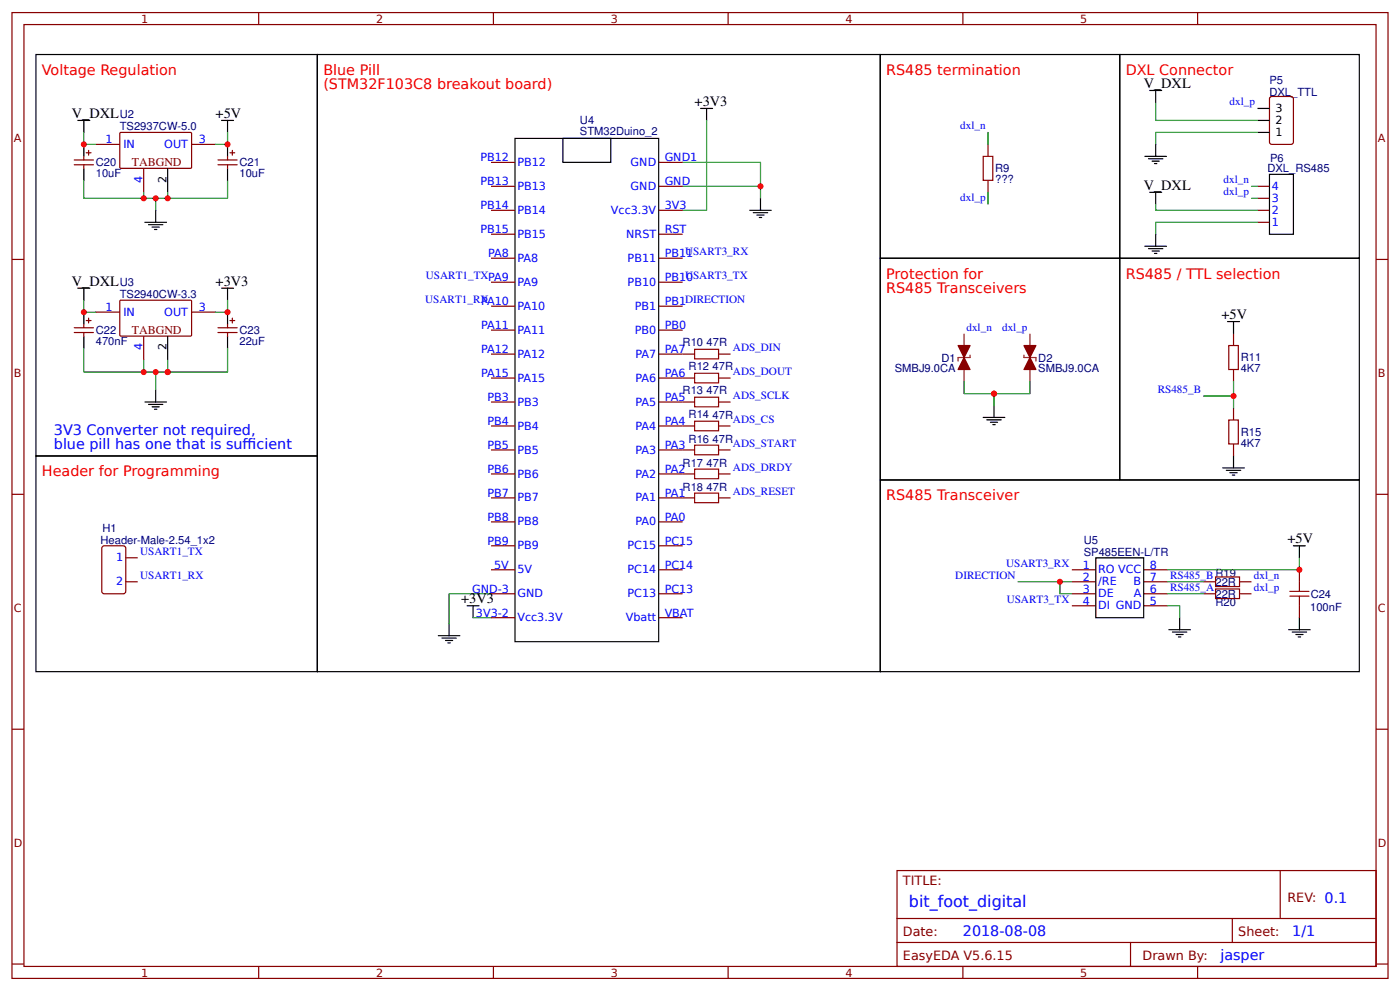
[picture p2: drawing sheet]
<svg xmlns="http://www.w3.org/2000/svg" width="309mm" height="219mm" viewBox="0 0 309 219" stroke-linecap="round" stroke-linejoin="round" font-family="sans-serif">
<g fill="none" stroke="#800" stroke-width=".26">
<path d="M2.6 2.8h304.1v213.2h-304.1zM5.3 5.4h298.7v208h-298.7zM57.1 2.8v2.6M109 2.8v2.6M160.9 2.8v2.6M212.7 2.8v2.6M264.6 2.8v2.6M16.4 35.3h4.2M16.4 36.4h4.2M18.5 34.5v.8M18.5 36.4v.8M19 33.7h1.1"/>
<path d="M19.6 33.2v1.1M21.2 31.9h5.3M26.5 29.4l.2-.2 15.5 .1 .1 .2v7.5l-.2 .2-15.5-.1-.1-.2zM31.7 37.2v5.3M42.3 31.9h5.3M48.2 35.3h4.2M48.2 36.4h4.2M50.3 34.5v.8M50.3 36.4v.8M50.8 33.7h1.1M51.3 33.2v1.1M108.5 35.9h5.3"/>
<path d="M145.5 35.9h5.3M218.3 31.9v2.6M218.3 39.8v2.7M280.5 21.6l.5-.3h4.2l.5 .3 .1 9.8-.3 .4-4.5 .1-.5-.3zM2.6 57.3h2.7M108.5 46.4h5.3M108.5 41.1h5.3M108.5 57h5.3M108.5 51.7h5.3M145.5 46.4h5.3M145.5 41.1h5.3M145.5 57h5.3"/>
<path d="M145.5 51.7h5.3M277.8 49.1h2.7M277.8 46.4h2.7M277.8 43.8h2.7M277.8 41.1h2.7M304 57.3h2.7M16.4 72.4h4.2M16.4 73.4h4.2M18.5 71.6v.8M18.5 73.4v.8M19 70.8h1.1M19.6 70.2v1.1"/>
<path d="M21.2 68.9h5.3M26.6 66.3h15.6l.1 .2v7.6l-.2 .1h-15.5l-.1-.2v-7.5zM31.7 74.2v5.3M42.3 68.9h5.3M48.2 72.4h4.2M48.2 73.4h4.2M50.3 71.6v.8M50.3 73.4v.8M50.8 70.8h1.1M51.3 70.2v1.1M108.5 78.2h5.3M108.5 72.9h5.3"/>
<path d="M108.5 67.6h5.3M108.5 62.3h5.3M145.5 78.2h8M145.5 72.9h5.3M145.5 67.6h5.3M145.5 62.3h5.3M158.7 78.2h2.7M272.5 73.7v2.6M108.5 99.4h5.3M108.5 94.1h5.3M108.5 88.8h5.3M108.5 83.5h5.3"/>
<path d="M145.5 99.4h8M145.5 94.1h8M145.5 88.8h8M145.5 83.5h8M158.7 99.4h2.7M158.7 94.1h2.7M158.7 88.8h2.7M158.7 83.5h2.7M272.5 81.6v2.7M272.5 90.1v2.6M272.5 98v2.7M2.6 109.1h2.7"/>
<path d="M108.5 115.2h5.3M108.5 109.9h5.3M108.5 104.6h5.3M145.5 115.2h5.3M145.5 109.9h8M145.5 104.6h8M158.7 109.9h2.7M158.7 104.6h2.7M304 109.1h2.7M22.8 120.6l4.5-.1 .4 .3 .1 9.8-.3 .4-4.5 .1-.4-.3-.1-9.8zM27.8 128.5h2.6M27.8 123.2h2.6"/>
<path d="M108.5 125.8h5.3M108.5 131.1h5.3M108.5 136.4h5.3M108.5 120.5h5.3M145.5 125.8h5.3M145.5 131.1h5.3M145.5 136.4h5.3M145.5 120.5h5.3M236.8 125.8h5.3M236.8 128.5h5.3M236.8 131.1h5.3M236.8 133.7h5.3"/>
<path d="M252.7 125.8h5.3M252.7 128.5h5.3M252.7 131.1h5.3M252.7 133.7h5.3M265.9 128.5h2.7M265.9 131.1h2.7M273.8 128.5h2.7M273.8 131.1h2.7M287.1 125.8v2.7M287.1 133.7v2.7M2.6 161h2.7M304 161h2.7"/>
<path d="M198.2 192.2h105.8v21.2h-105.8zM282.8 192.2v10.6M2.6 212.9h2.7M57.1 213.4v2.6M109 213.4v2.6M160.9 213.4v2.6M198.2 202.8h105.8M198.2 208.1h105.8M212.7 213.4v2.6M249.8 208.1v5.3M264.6 213.4v2.6M272.3 202.8v5.3"/>
<path d="M304 212.9h2.7"/>
</g>
<g fill="none" stroke="#000" stroke-width=".26">
<path d="M7.9 12h62.2v88.7h-62.2zM70.1 12h124.4v136.3h-124.4zM194.5 12h52.9v45h-52.9zM247.4 12h52.9v45h-52.9zM254 20h2.6M255.3 20v2.6M17.2 26.6h2.6M18.5 26.6v2.6M18.5 31.9v2.6M18.5 37.2v2.6M37 37.2v5.3M48.9 26.6h2.7"/>
<path d="M50.3 26.6v2.6M50.3 31.9v2.6M50.3 37.2v2.6M113.8 30.6h31.7v111.1h-31.7zM124.4 30.6h10.5v5.3h-10.5zM154.8 23.9h2.6M156.1 23.9v2.7M252.9 34.5h4.8M253.7 35.1h3.2M254.5 35.6h1.6M255.1 36.1h.5M255.3 31.9v2.6"/>
<path d="M277.8 26.6h2.7M277.8 23.9h2.7M277.8 29.2h2.7M280.5 38.5h5.3v13.2h-5.3zM32 49.1h4.8M32.8 49.6h3.2M33.6 50.1h1.6M34.1 50.7h.6M34.4 46.4v2.7M165.6 46.4h4.8M166.4 47h3.2M167.2 47.5h1.6"/>
<path d="M167.7 48h.6M168 43.8v2.6M194.5 57h52.9v49h-52.9zM247.4 57h52.9v49h-52.9zM252.9 54.4h4.8M253.7 54.9h3.2M254 42.5h2.6M254.5 55.4h1.6M255.1 56h.5M255.3 42.5v2.6M255.3 51.7v2.7M17.2 63.6h2.6"/>
<path d="M18.5 63.6v2.7M18.5 68.9v2.7M18.5 74.2v2.7M37 74.2v5.3M48.9 63.6h2.7M50.3 63.6v2.7M50.3 68.9v2.7M50.3 74.2v2.7M271.2 71h2.6M272.5 71v2.6M32 88.8h4.8M32.8 89.3h3.2"/>
<path d="M33.6 89.8h1.6M34.1 90.4h.6M34.4 86.1v2.7M217.2 92.2h4.8M218 92.7h3.2M218.8 93.2h1.6M219.3 93.8h.6M219.6 89.5v2.7M7.9 100.7h62.2v47.6h-62.2zM194.5 106h105.8v42.3h-105.8zM270.1 103.3h4.8M270.9 103.8h3.2"/>
<path d="M271.7 104.4h1.6M272.3 104.9h.5M272.5 100.7v2.6M99.2 137.7v2.7M103.2 133.7h2.6M104.5 133.7v2.7M242.1 123.2h10.6v13.2h-10.6zM258.2 139h4.8M259 139.6h3.2M260.6 136.4v2.6M284.7 139h4.8M285.5 139.6h3.2"/>
<path d="M285.8 120.5h2.6M287.1 120.5v2.7M287.1 136.4v2.6M96.8 140.4h4.8M97.6 140.9h3.2M98.4 141.4h1.6M99 141.9h.5M259.8 140.1h1.6M260.3 140.6h.6M286.3 140.1h1.6M286.8 140.6h.5"/>
</g>
<g fill="none" stroke="#080" stroke-width=".26">
<path d="M18.5 29.2v2.7h2.7M18.5 39.8v4h13.2M50.3 29.2v2.7h-2.7M50.3 39.8v4h-13.3M150.8 35.9h17.2v7.9M156.1 26.6v19.8h-5.3M218.3 29.2v2.7M255.3 22.6v4h22.5M277.8 29.2h-22.5v2.7M31.7 42.5v1.3h5.3v-1.3M34.4 43.8v2.6M150.8 41.1h17.2"/>
<path d="M218.3 42.5v2.6M255.3 45.1v1.3h22.5M276.5 41.1h1.3M276.5 43.8h1.3M277.8 49.1h-22.5v2.6M18.5 66.3v2.6h2.7M18.5 76.9v5.3h31.8v-5.3M31.7 79.5v2.7M37 79.5v2.7M50.3 66.3v2.6h-2.7M34.4 82.2v3.9M213 84.3v2.6h14.5v-2.6"/>
<path d="M219.6 86.9v2.7M265.9 87.4h6.6M272.5 84.3v5.8M104.5 136.4h4M108.5 131.1h-9.3v6.6M224.9 128.5h11.9M234.2 128.5v2.6h2.6M258 133.7h2.6v2.7M258 128.5h7.9M258 131.1h7.9M287.1 123.2v2.6h-29.1"/>
</g>
<g fill="none" stroke="#a00000" stroke-width=".26">
<path d="M217.2 34.5h2.1v5.3h-2.1zM153.5 77.1h5.2v2.1h-5.2zM271.5 76.3h2.1v5.3h-2.1zM153.5 82.4h5.2v2.1h-5.2zM153.5 87.7h5.2v2.1h-5.2zM153.5 93h5.2v2.1h-5.2zM153.5 98.3h5.2v2.1h-5.2zM271.5 92.7h2.1v5.3h-2.1zM153.5 103.6h5.2v2.1h-5.2zM153.5 108.9h5.2v2.1h-5.2zM268.6 127.4h5.2v2.1h-5.2zM268.6 130h5.2v2.2h-5.2z"/>
<path d="M285 131.6h4.2M285 130.6h4.2M287.1 128.5v2.1M287.1 131.6v2.1"/>
</g>
<path d="M213 73.7v10.6M214.3 78.4v.5h-2.6v.8M226.2 78.4v.5h2.7v.8M227.5 73.7v10.6" fill="none" stroke="#8d2323" stroke-width=".26"/>
<g fill="#800" stroke="#800" stroke-width=".26">
<path d="M211.7 76.3h2.6l-1.3 2.6z"/>
<path d="M213 78.9l1.3 2.7h-2.6z"/>
<path d="M226.2 76.3h2.7l-1.4 2.6z"/>
<path d="M227.5 78.9l1.4 2.7h-2.7z"/>
</g>
<g fill="#c00">
<circle cx="37" cy="82.2" r=".66"/>
<circle cx="31.8" cy="82.2" r=".66"/>
<circle cx="272.5" cy="87.4" r=".66"/>
<circle cx="287.1" cy="125.8" r=".66"/>
<circle cx="168" cy="41.1" r=".66"/>
<circle cx="219.6" cy="86.9" r=".66"/>
<circle cx="34.4" cy="43.8" r=".66"/>
<circle cx="234.2" cy="128.5" r=".66"/>
<circle cx="31.8" cy="43.8" r=".66"/>
<circle cx="37" cy="43.8" r=".66"/>
<circle cx="18.5" cy="68.9" r=".66"/>
<circle cx="50.3" cy="31.9" r=".66"/>
<circle cx="18.5" cy="31.9" r=".66"/>
<circle cx="34.4" cy="82.2" r=".66"/>
<circle cx="50.3" cy="68.9" r=".66"/>
</g>
<text font-size="3.5" fill="#00f" x="200.8" y="200.2">bit_foot_digital</text>
<g font-size="3.2" fill="#f00">
<text x="9.3" y="16.5">Voltage Regulation</text>
<text x="71.4" y="16.6">Blue Pill</text>
<text x="195.8" y="16.6">RS485 termination</text>
<text x="248.7" y="16.6">DXL Connector</text>
<text x="71.4" y="19.7">(STM32F103C8 breakout board)</text>
<text x="195.8" y="61.6">Protection for</text>
<text x="195.8" y="64.7">RS485 Transceivers</text>
<text x="248.7" y="61.6">RS485 / TTL selection</text>
<text x="9.3" y="105.1">Header for Programming</text>
<text x="195.8" y="110.5">RS485 Transceiver</text>
</g>
<g font-size="3.2">
<text x="153.5" y="23.4">+3V3</text>
<text x="252.7" y="19.4">V_DXL</text>
<text x="15.9" y="26.1">V_DXL</text>
<text x="47.6" y="26.1">+5V</text>
<text x="252.7" y="41.9">V_DXL</text>
<text x="15.9" y="63.1">V_DXL</text>
<text x="47.6" y="63.1">+3V3</text>
<text x="269.9" y="70.5">+5V</text>
<text x="284.4" y="120">+5V</text>
<text x="101.9" y="133.2">+3V3</text>
</g>
<g font-size="3.2" fill="#00f">
<text x="11.9" y="95.9">3V3 Converter not required,</text>
<text x="11.9" y="99.1">blue pill has one that is sufcient</text>
<text x="53.6" y="99.1">f</text>
<text x="53.6" y="99.1">i</text>
<text x="212.7" y="206.8">2018-08-08</text>
<text x="285.5" y="206.8">1/1</text>
<text x="269.6" y="212.1">jasper</text>
</g>
<g font-size="2.8" fill="#800">
<text x="199.5" y="195.4">TITLE:</text>
<text x="284.4" y="199.1">REV: 0.1</text>
<text x="199.5" y="206.8">Date:</text>
<text x="273.6" y="206.8">Sheet:</text>
<text x="199.5" y="212.1">EasyEDA V5.6.15</text>
<text x="252.4" y="212.1">Drawn By:</text>
</g>
<g font-size="2.6" fill="#800">
<text x="29.1" y="36.6">TABGND</text>
<text x="29.1" y="73.7">TABGND</text>
</g>
<g font-size="2.5" fill="#800">
<text x="31.2" y="5">1</text>
<text x="83.1" y="5">2</text>
<text x="134.9" y="5">3</text>
<text x="186.8" y="5">4</text>
<text x="238.7" y="5">5</text>
<text x="3" y="31.4">A</text>
<text x="304.4" y="31.4">A</text>
<text x="3" y="83.2">B</text>
<text x="304.4" y="83.2">B</text>
<text x="3" y="135.1">C</text>
<text x="304.4" y="135.1">C</text>
<text x="3" y="186.9">D</text>
<text x="304.4" y="186.9">D</text>
<text x="31.2" y="215.6">1</text>
<text x="83.1" y="215.6">2</text>
<text x="134.9" y="215.6">3</text>
<text x="186.8" y="215.6">4</text>
<text x="238.7" y="215.6">5</text>
</g>
<g font-size="2.5" fill="#00f">
<text x="271.7" y="23.3">dxl_p</text>
<text x="212.1" y="28.6">dxl_n</text>
<text x="23.3" y="31.6">1</text>
<text x="27.3" y="32.7">IN</text>
<text x="36.3" y="32.7">OUT</text>
<text x="43.9" y="31.6">3</text>
<text x="106.1" y="35.6">PB12</text>
<text x="146.8" y="35.6">GND1</text>
<text x="31.5" y="40.3" transform="rotate(-90 31.5 40.3)">4</text>
<text x="106.1" y="40.9">PB13</text>
<text x="114.3" y="36.6">PB12</text>
<text x="114.3" y="41.9">PB13</text>
<text x="139.3" y="41.9">GND</text>
<text x="139.3" y="36.6">GND</text>
<text x="146.8" y="40.9">GND</text>
<text x="270.3" y="40.5">dxl_n</text>
<text x="281" y="41.9">4</text>
<text x="106.1" y="46.2">PB14</text>
<text x="114.3" y="47.2">PB14</text>
<text x="135" y="47.2">Vcc3.3V</text>
<text x="146.8" y="46.2">3V3</text>
<text x="212.1" y="44.4">dxl_p</text>
<text x="270.3" y="43.1">dxl_p</text>
<text x="281" y="47.2">2</text>
<text x="281" y="44.6">3</text>
<text x="106.1" y="51.5">PB15</text>
<text x="114.3" y="52.5">PB15</text>
<text x="138.4" y="52.5">NRST</text>
<text x="146.8" y="51.5">RST</text>
<text x="281" y="49.9">1</text>
<text x="107.9" y="56.8">PA8</text>
<text x="114.3" y="57.8">PA8</text>
<text x="138.7" y="57.8">PB11</text>
<text x="146.8" y="56.8">PB11</text>
<text x="151.3" y="56.4">USART3_RX</text>
<text x="94.1" y="61.6">USART1_TXPA9</text>
<text x="114.3" y="63.1">PA9</text>
<text x="138.7" y="63.1">PB10</text>
<text x="146.8" y="62">PB10</text>
<text x="151.3" y="61.6">USART3_TX</text>
<text x="23.3" y="68.7">1</text>
<text x="27.3" y="69.7">IN</text>
<text x="36.3" y="69.7">OUT</text>
<text x="43.9" y="68.7">3</text>
<text x="93.9" y="66.9">USART1_RX</text>
<text x="106.3" y="67.3">PA10</text>
<text x="114.3" y="68.4">PA10</text>
<text x="140.2" y="68.4">PB1</text>
<text x="146.8" y="67.3">PB1DIRECTION</text>
<text x="31.5" y="77.4" transform="rotate(-90 31.5 77.4)">4</text>
<text x="106.3" y="72.6">PA11</text>
<text x="106.3" y="77.9">PA12</text>
<text x="114.3" y="73.7">PA11</text>
<text x="140.2" y="73.7">PB0</text>
<text x="146.8" y="77.9">PA7</text>
<text x="146.8" y="72.6">PB0</text>
<text x="161.9" y="77.5">ADS_DIN</text>
<text x="213.5" y="73">dxl_n</text>
<text x="221.4" y="73">dxl_p</text>
<text x="106.3" y="83.2">PA15</text>
<text x="114.3" y="79">PA12</text>
<text x="140.4" y="79">PA7</text>
<text x="146.8" y="83.2">PA6</text>
<text x="161.9" y="82.8">ADS_DOUT</text>
<text x="107.7" y="88.5">PB3</text>
<text x="114.3" y="84.3">PA15</text>
<text x="114.3" y="89.6">PB3</text>
<text x="140.4" y="89.6">PA5</text>
<text x="140.4" y="84.3">PA6</text>
<text x="146.8" y="88.5">PA5</text>
<text x="161.9" y="88.1">ADS_SCLK</text>
<text x="255.8" y="86.8">RS485_B</text>
<text x="107.7" y="93.8">PB4</text>
<text x="114.3" y="94.9">PB4</text>
<text x="140.4" y="94.9">PA4</text>
<text x="146.8" y="93.8">PA4</text>
<text x="161.9" y="93.4">ADS_CS</text>
<text x="107.7" y="99.1">PB5</text>
<text x="114.3" y="100.1">PB5</text>
<text x="140.4" y="100.1">PA3</text>
<text x="146.8" y="99.1">PA3</text>
<text x="161.9" y="98.7">ADS_START</text>
<text x="107.7" y="104.4">PB6</text>
<text x="114.3" y="105.4">PB6</text>
<text x="140.4" y="105.4">PA2</text>
<text x="146.8" y="104.4">PA2</text>
<text x="161.9" y="104">ADS_DRDY</text>
<text x="107.7" y="109.7">PB7</text>
<text x="114.3" y="110.7">PB7</text>
<text x="140.4" y="110.7">PA1</text>
<text x="146.8" y="109.7">PA1</text>
<text x="161.9" y="109.3">ADS_RESET</text>
<text x="107.7" y="115">PB8</text>
<text x="114.3" y="116">PB8</text>
<text x="140.4" y="116">PA0</text>
<text x="146.8" y="115">PA0</text>
<text x="25.7" y="124">1</text>
<text x="31" y="122.5">USART1_TX</text>
<text x="107.7" y="120.3">PB9</text>
<text x="109.2" y="125.5">5V</text>
<text x="114.3" y="121.3">PB9</text>
<text x="138.6" y="121.3">PC15</text>
<text x="146.8" y="125.5">PC14</text>
<text x="146.8" y="120.3">PC15</text>
<text x="222.3" y="125.1">USART3_RX</text>
<text x="239.2" y="125.5">1</text>
<text x="254" y="125.5">8</text>
<text x="25.7" y="129.2">2</text>
<text x="31" y="127.8">USART1_RX</text>
<text x="104.3" y="130.8">GND-3</text>
<text x="114.3" y="126.6">5V</text>
<text x="114.3" y="131.9">GND</text>
<text x="138.6" y="131.9">PC13</text>
<text x="138.6" y="126.6">PC14</text>
<text x="146.8" y="130.8">PC13</text>
<text x="211" y="127.8">DIRECTION</text>
<text x="239.2" y="128.2">2</text>
<text x="239.2" y="130.8">3</text>
<text x="242.6" y="126.6">RO VCC</text>
<text x="242.6" y="129.2">/RE</text>
<text x="242.6" y="131.9">DE</text>
<text x="250.5" y="129.2">B</text>
<text x="250.5" y="131.9">A</text>
<text x="254" y="130.8">6</text>
<text x="254" y="128.2">7</text>
<text x="258.5" y="127.8">RS485_B</text>
<text x="258.5" y="130.4">RS485_A</text>
<text x="277" y="130.4">dxl_p</text>
<text x="277" y="127.8">dxl_n</text>
<text x="105.2" y="136.1">3V3-2</text>
<text x="114.3" y="137.2">Vcc3.3V</text>
<text x="138.3" y="137.2">Vbatt</text>
<text x="146.8" y="136.1">VBAT</text>
<text x="222.4" y="133.1">USART3_TX</text>
<text x="239.2" y="133.5">4</text>
<text x="242.6" y="134.5">DI GND</text>
<text x="254" y="133.5">5</text>
</g>
<g font-size="2.5" fill="#000080">
<text x="280.5" y="21.2">DXL_TTL</text>
<text x="280.5" y="18.5">P5</text>
<text x="26.5" y="28.8">TS2937CW-5.0</text>
<text x="26.5" y="26.1">U2</text>
<text x="128.1" y="29.8">STM32Duino_2</text>
<text x="128.1" y="27.3">U4</text>
<text x="280.6" y="35.7">P6</text>
<text x="21.2" y="39.1">10uF</text>
<text x="21.2" y="36.7">C20</text>
<text x="52.9" y="39.1">10uF</text>
<text x="52.9" y="36.7">C21</text>
<text x="219.9" y="40.4">???</text>
<text x="219.9" y="38">R9</text>
<text x="280" y="38.1">DXL_RS485</text>
<text x="26.5" y="65.8">TS2940CW-3.3</text>
<text x="26.5" y="63.2">U3</text>
<text x="21.2" y="76.1">470nF</text>
<text x="21.2" y="73.8">C22</text>
<text x="52.9" y="76.1">22uF</text>
<text x="52.9" y="73.8">C23</text>
<text x="150.8" y="76.4">R10</text>
<text x="156.1" y="76.4">47R</text>
<text x="152.1" y="81.7">R12</text>
<text x="157.4" y="81.7">47R</text>
<text x="197.7" y="82.2">SMBJ9.0CA</text>
<text x="208" y="79.8">D1</text>
<text x="229.4" y="82.2">SMBJ9.0CA</text>
<text x="229.4" y="79.8">D2</text>
<text x="274.1" y="82.2">4K7</text>
<text x="274.1" y="79.8">R11</text>
<text x="150.8" y="87">R13</text>
<text x="156.1" y="87">47R</text>
<text x="152.1" y="92.3">R14</text>
<text x="157.4" y="92.6">47R</text>
<text x="152.1" y="97.9">R16</text>
<text x="157.4" y="97.9">47R</text>
<text x="274.1" y="98.6">4K7</text>
<text x="274.1" y="96.2">R15</text>
<text x="150.8" y="103.2">R17</text>
<text x="156.1" y="103.2">47R</text>
<text x="150.8" y="108.5">R18</text>
<text x="156.1" y="108.5">47R</text>
<text x="22.6" y="117.5">H1</text>
<text x="22.2" y="120.1">Header-Male-2.54_1x2</text>
<text x="239.4" y="122.8">SP485EEN-L/TR</text>
<text x="239.4" y="120.1">U5</text>
<text x="268.6" y="129.3">22R</text>
<text x="268.6" y="127.5">R19</text>
<text x="268.6" y="132">22R</text>
<text x="268.6" y="133.8">R20</text>
<text x="289.5" y="134.9">100nF</text>
<text x="289.6" y="132">C24</text>
</g>
<g font-size="2.5">
<text x="281.8" y="24.7">3</text>
<text x="281.8" y="27.4">2</text>
<text x="281.8" y="30">1</text>
<text x="36.8" y="40.3" transform="rotate(-90 36.8 40.3)">2</text>
<text x="36.8" y="77.4" transform="rotate(-90 36.8 77.4)">2</text>
</g>
</svg>
